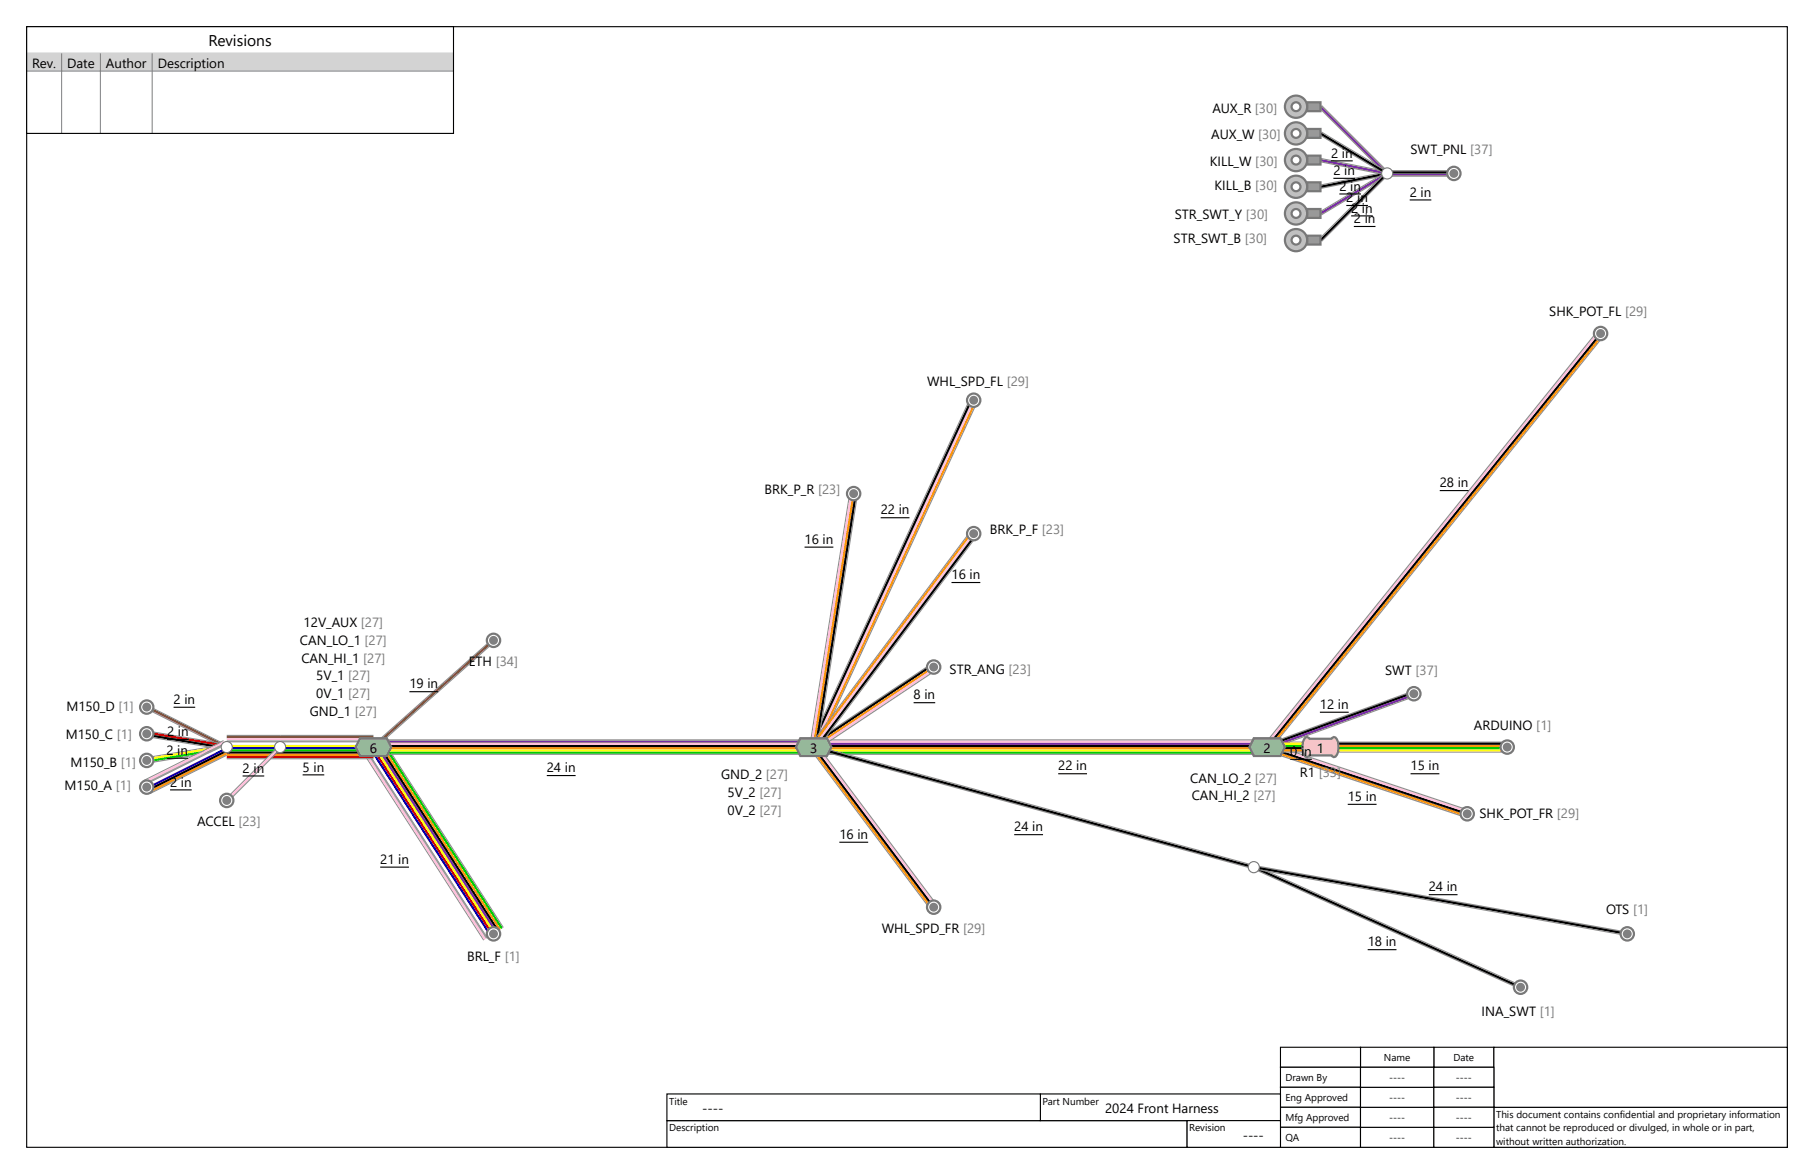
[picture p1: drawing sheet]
<svg xmlns="http://www.w3.org/2000/svg" width="432mm" height="279mm" viewBox="0 0 432 279" stroke-linecap="round" stroke-linejoin="round" font-family="sans-serif">
<path d="M6.3 6.3h419.1v266.7h-419.1z" fill="none" stroke="#000" stroke-width=".26"/>
<g fill="#fff" stroke="#000" stroke-width=".26">
<path d="M158.7 266.7h123.9v6.4h-123.9z" fill-rule="evenodd"/>
<path d="M341.3 249.2h14.3v4.8h-14.3z" fill-rule="evenodd"/>
<path d="M323.8 249.2h17.5v4.8h-17.5z" fill-rule="evenodd"/>
<path d="M304.8 249.2h19v4.8h-19z" fill-rule="evenodd"/>
<path d="M304.8 254h19v4.8h-19z" fill-rule="evenodd"/>
<path d="M304.8 258.8h19v4.7h-19z" fill-rule="evenodd"/>
<path d="M304.8 263.5h19v4.8h-19z" fill-rule="evenodd"/>
<path d="M304.8 268.3h19v4.8h-19z" fill-rule="evenodd"/>
<path d="M355.6 263.5h69.8v9.5h-69.8z" fill-rule="evenodd"/>
<path d="M247.6 260.3h57.2v6.4h-57.2z" fill-rule="evenodd"/>
<path d="M282.6 266.7h22.2v6.4h-22.2z" fill-rule="evenodd"/>
<path d="M158.8 260.3h88.8v6.4h-88.8z" fill-rule="evenodd"/>
<path d="M355.6 249.2h69.8v14.3h-69.8z" fill-rule="evenodd"/>
<path d="M323.8 268.3h17.5v4.8h-17.5z" fill-rule="evenodd"/>
<path d="M323.8 263.5h17.5v4.8h-17.5z" fill-rule="evenodd"/>
<path d="M323.8 258.8h17.5v4.7h-17.5z" fill-rule="evenodd"/>
<path d="M323.8 254h17.5v4.8h-17.5z" fill-rule="evenodd"/>
<path d="M341.3 254h14.3v4.8h-14.3z" fill-rule="evenodd"/>
<path d="M341.3 258.8h14.3v4.7h-14.3z" fill-rule="evenodd"/>
<path d="M341.3 268.3h14.3v4.8h-14.3z" fill-rule="evenodd"/>
<path d="M341.3 263.5h14.3v4.8h-14.3z" fill-rule="evenodd"/>
</g>
<path d="M6.3 6.4h101.6v25.4h-101.6z" fill-rule="evenodd" fill="#fff"/>
<path d="M6.3 12.7h101.6" fill="none" stroke="#708090" stroke-width=".24"/>
<path d="M6.3 12.7h101.6v4.2h-101.6z" fill-rule="evenodd" fill="#d3d3d3"/>
<path d="M6.3 16.9h101.6M14.7 12.7v19.1M23.9 12.7v19.1M36.2 12.7v19.1" fill="none" stroke="#708090" stroke-width=".24"/>
<path d="M6.3 6.4h101.6v25.4h-101.6z" fill="none" stroke="#000" stroke-width=".26"/>
<g fill="none" stroke="#8c8c8c" stroke-width=".26">
<path d="M314 25.7l15.9 15.9M314.1 32.1l15.9 9.5M314.2 38.5l15.9 3.2M314.4 37.7l15.9 3.2M314.5 31.4l15.9 9.5M314.6 25.1l15.9 15.9M329.9 41l-15.9 15.9M330 40.9l-15.9 9.6M330.1 40.9l-15.9 3.2M330.2 41.9h15.9M330.2 40.6h15.9M330.3 41.7l-15.9 3.1"/>
<path d="M330.4 41.6l-15.9 9.5M330.5 41.6l-15.9 15.8M380.3 78.8l-79.4 98.4M381.7 80l-79.4 98.4M230.9 94.9l-38.1 82.5M232.6 95.6l-38.1 82.6M202.3 117.3l-9.5 60.4M204.1 117.6l-9.5 60.3M231 126.4l-38.1 50.8M232.5 127.6l-38.1 50.8M117.2 152.1l-28.6 25.4M117.7 152.7l-28.5 25.4"/>
<path d="M221.7 158l-28.5 19M222.8 159.5l-28.6 19.1M34.7 168.6l19.1 9.6M34.8 175.3l19.1 3.2M35 174l19.1 3.1M35.1 167.9l19.1 9.5M53.2 176.3l-19 9.5M53.9 177.1l-19.1 3.2M54 175h34.9M54.1 178.5l-19.1 3.1M54.7 179.3l-19 9.6M66.4 177.5l-12.7 12.7"/>
<path d="M67 178.1l-12.7 12.7M86.6 179.3l28.5 44.5M88.9 179.5h212.7M88.9 176.1h212.7M91.2 176.3l28.6 44.4M192.9 178.4l28.6 38.1M193.6 178.2l104.7 28.6M193.8 177.4l104.8 28.6M194.4 177.2l28.6 38.1M301.3 178.7l47.7 15.9M301.6 176.6h57.2M301.6 179h57.2"/>
<path d="M301.9 176.9l47.6 15.9M336.3 164.5l-34.9 12.7M336.8 165.7l-35 12.7M54 180.6h34.9M298.3 206.7l63.5 28.6M298.4 206.8l88.9 15.8M298.5 206l88.9 15.9M298.6 206l63.5 28.6"/>
</g>
<path d="M380.6 79l-79.4 98.5M231.8 95.2l-38.1 82.6 38.1-50.8M202.7 117.4l-9.5 60.3M222.5 159.2l-28.5 19M53.4 176.6l-19.1 9.5M54 175.9h34.9M66.7 177.8l-12.7 12.7M86.9 179.1l28.6 44.4M88.9 177h104.8M193.7 176.5h107.9M194.1 177.5l28.6 38.1M301.8 177.3l47.6 15.9" fill="none" stroke="#ffc0db" stroke-width=".53"/>
<path d="M53.6 177.1l-19 9.5M54 176.5h34.9M87.3 178.8l28.6 44.5" fill="none" stroke="#999" stroke-width=".53"/>
<path d="M53.9 177.6l-19.1 9.5M54 177h34.9M87.8 178.5l28.6 44.5" fill="none" stroke="#fff" stroke-width=".53"/>
<path d="M54 178.1h34.9M54.1 178l-19.1 9.6M88.2 178.2l28.6 44.5" fill="none" stroke="#00f" stroke-width=".53"/>
<path d="M35 174.4l19 3.1M88.7 177.9l28.6 44.5M54 180.2h34.9" fill="none" stroke="#c00" stroke-width=".53"/>
<path d="M53.9 177.5l-19 3.2M54 177.5h34.9M88.9 178.6h212.7M89.1 177.7l28.6 44.4M301.6 177h12.7M314.3 178.6h44.5" fill="none" stroke="#ff0" stroke-width=".53"/>
<path d="M314.3 38.1l15.9 3.2M314.3 25.4l15.9 15.9M330.2 41.3l-15.9 9.5M330.2 41.5h15.9M88.9 176.5h104.8M89.6 177.4l28.5 44.4M193.7 177h107.9M336.6 165.3l-34.9 12.7" fill="none" stroke="#762ca7" stroke-width=".53"/>
<g fill="none" stroke="#000" stroke-width=".53">
<path d="M314.3 31.7l15.9 9.6M330.2 41.3l-15.9 3.1M330.2 41h15.9M330.2 41.3l-15.9 15.8M381 79.4l-79.4 98.4 47.6 15.9M231.3 95l-38.1 82.6M203.7 117.6l-9.5 60.3M232.2 127.3l-38.1 50.8M222 158.3l-28.6 19.1M34.9 174.9l19 3.2M54 179.1h34.9M54.3 178.5l-19 9.5"/>
<path d="M88.9 177.5h212.7M90 177.1l28.6 44.4M301.6 178.1h12.7M314.3 177h44.5M336.5 164.9l-35 12.7M298.4 206.4l-104.7-28.6 28.5 38.1M298.4 206.4l63.5 28.5M298.4 206.4l88.9 15.8"/>
</g>
<path d="M381.4 79.7l-79.4 98.4M232.3 95.5l-38.1 82.5M203.2 117.5l-9.5 60.3 28.5-19.1M231.4 126.7l-38.1 50.8M54 179.7h34.9M54.6 179l-19.1 9.5M88.9 178.1h212.7M90.5 176.8l28.5 44.4M193.3 178.1l28.5 38.1M301.5 178.3l47.6 15.9M301.6 178.6h12.7M314.3 177.5h44.5" fill="none" stroke="#fb940b" stroke-width=".53"/>
<path d="M54 178.6h34.9M54 178.1l-19 3.1M88.9 179.1h212.7M90.9 176.5l28.6 44.5M301.6 177.5h12.7M314.3 178.1h44.5" fill="none" stroke="#0c0" stroke-width=".53"/>
<path d="M117.5 152.4l-28.6 25.4M34.9 168.3l19.1 9.5M54 175.4h34.9" fill="none" stroke="#885418" stroke-width=".53"/>
<path d="M85.7 175.7h6.4l1 2.1-1 2.1h-6.4l-1-2.1z" fill-rule="evenodd" fill="#8fba8f" stroke="#787878" stroke-width=".53"/>
<circle cx="54" cy="177.8" r="1.32" fill="#fff" stroke="#787878" stroke-width=".26"/>
<g fill="#8fba8f" stroke="#787878" stroke-width=".53">
<path d="M190.5 175.7h6.3l1.1 2.1-1.1 2.1h-6.3l-1.1-2.1z" fill-rule="evenodd"/>
<path d="M298.4 175.7h6.4l1.1 2.1-1.1 2.1h-6.4l-1-2.1z" fill-rule="evenodd"/>
</g>
<g fill="#fff" stroke="#787878" stroke-width=".26">
<circle cx="298.4" cy="206.4" r="1.32"/>
<circle cx="66.7" cy="177.8" r="1.32"/>
</g>
<path d="M310.5 175.8l.6-.4 .6 .4h5.3l.5-.4a2.5 2.5 0 0 1 1.1 3 1.99 1.99 0 0 1-1.1 1.8l-.5-.4h-5.3l-.6 .4a2.5 2.5 0 0 1-1-3z" fill-rule="evenodd" fill="#f5deb3" stroke="#787878" stroke-width=".53"/>
<circle cx="330.2" cy="41.3" r="1.32" fill="#fff" stroke="#787878" stroke-width=".26"/>
<path d="M311.1 43.4h3.2v2.1h-3.2z" fill-rule="evenodd" fill="#999" stroke="#787878" stroke-width=".53"/>
<circle cx="308.5" cy="44.4" r="2.65" fill="#c0c0c0" stroke="#787878" stroke-width=".53"/>
<circle cx="308.5" cy="44.4" r="1.06" fill="#fff" stroke="#787878" stroke-width=".53"/>
<path d="M311.1 37h3.2v2.2h-3.2z" fill-rule="evenodd" fill="#999" stroke="#787878" stroke-width=".53"/>
<circle cx="308.5" cy="38.1" r="2.65" fill="#c0c0c0" stroke="#787878" stroke-width=".53"/>
<circle cx="308.5" cy="38.1" r="1.06" fill="#fff" stroke="#787878" stroke-width=".53"/>
<path d="M311.1 49.7h3.2v2.2h-3.2z" fill-rule="evenodd" fill="#999" stroke="#787878" stroke-width=".53"/>
<circle cx="308.5" cy="50.8" r="2.65" fill="#c0c0c0" stroke="#787878" stroke-width=".53"/>
<circle cx="308.5" cy="50.8" r="1.06" fill="#fff" stroke="#787878" stroke-width=".53"/>
<path d="M311.1 56.1h3.2v2.1h-3.2z" fill-rule="evenodd" fill="#999" stroke="#787878" stroke-width=".53"/>
<circle cx="308.5" cy="57.1" r="2.65" fill="#c0c0c0" stroke="#787878" stroke-width=".53"/>
<circle cx="308.5" cy="57.1" r="1.06" fill="#fff" stroke="#787878" stroke-width=".53"/>
<path d="M311.1 30.7h3.2v2.1h-3.2z" fill-rule="evenodd" fill="#999" stroke="#787878" stroke-width=".53"/>
<circle cx="308.5" cy="31.7" r="2.65" fill="#c0c0c0" stroke="#787878" stroke-width=".53"/>
<circle cx="308.5" cy="31.7" r="1.06" fill="#fff" stroke="#787878" stroke-width=".53"/>
<path d="M311.1 24.3h3.2v2.2h-3.2z" fill-rule="evenodd" fill="#999" stroke="#787878" stroke-width=".53"/>
<circle cx="308.5" cy="25.4" r="2.65" fill="#c0c0c0" stroke="#787878" stroke-width=".53"/>
<g fill="#fff" stroke="#787878" stroke-width=".53">
<circle cx="308.5" cy="25.4" r="1.06"/>
<circle cx="34.9" cy="168.3" r="1.59"/>
</g>
<circle cx="34.9" cy="168.3" r="1.06" fill="#808080"/>
<circle cx="34.9" cy="181" r="1.59" fill="#fff" stroke="#787878" stroke-width=".53"/>
<circle cx="34.9" cy="181" r="1.06" fill="#808080"/>
<circle cx="34.9" cy="174.6" r="1.59" fill="#fff" stroke="#787878" stroke-width=".53"/>
<circle cx="34.9" cy="174.6" r="1.06" fill="#808080"/>
<circle cx="34.9" cy="187.3" r="1.59" fill="#fff" stroke="#787878" stroke-width=".53"/>
<circle cx="34.9" cy="187.3" r="1.06" fill="#808080"/>
<circle cx="117.5" cy="222.3" r="1.59" fill="#fff" stroke="#787878" stroke-width=".53"/>
<circle cx="117.5" cy="222.3" r="1.06" fill="#808080"/>
<circle cx="222.3" cy="158.8" r="1.59" fill="#fff" stroke="#787878" stroke-width=".53"/>
<circle cx="222.2" cy="158.8" r="1.06" fill="#808080"/>
<circle cx="231.8" cy="127" r="1.59" fill="#fff" stroke="#787878" stroke-width=".53"/>
<circle cx="231.8" cy="127" r="1.06" fill="#808080"/>
<circle cx="203.2" cy="117.5" r="1.59" fill="#fff" stroke="#787878" stroke-width=".53"/>
<circle cx="203.2" cy="117.5" r="1.06" fill="#808080"/>
<circle cx="387.4" cy="222.3" r="1.59" fill="#fff" stroke="#787878" stroke-width=".53"/>
<circle cx="387.3" cy="222.3" r="1.06" fill="#808080"/>
<circle cx="358.8" cy="177.8" r="1.59" fill="#fff" stroke="#787878" stroke-width=".53"/>
<circle cx="358.8" cy="177.8" r="1.06" fill="#808080"/>
<circle cx="54" cy="190.5" r="1.59" fill="#fff" stroke="#787878" stroke-width=".53"/>
<circle cx="54" cy="190.5" r="1.06" fill="#808080"/>
<circle cx="362" cy="235" r="1.59" fill="#fff" stroke="#787878" stroke-width=".53"/>
<circle cx="361.9" cy="235" r="1.06" fill="#808080"/>
<circle cx="231.8" cy="95.3" r="1.59" fill="#fff" stroke="#787878" stroke-width=".53"/>
<circle cx="231.8" cy="95.3" r="1.06" fill="#808080"/>
<circle cx="222.3" cy="215.9" r="1.59" fill="#fff" stroke="#787878" stroke-width=".53"/>
<circle cx="222.2" cy="215.9" r="1.06" fill="#808080"/>
<circle cx="117.5" cy="152.4" r="1.59" fill="#fff" stroke="#787878" stroke-width=".53"/>
<circle cx="117.5" cy="152.4" r="1.06" fill="#808080"/>
<circle cx="381" cy="79.4" r="1.59" fill="#fff" stroke="#787878" stroke-width=".53"/>
<circle cx="381" cy="79.4" r="1.06" fill="#808080"/>
<circle cx="349.3" cy="193.7" r="1.59" fill="#fff" stroke="#787878" stroke-width=".53"/>
<circle cx="349.2" cy="193.7" r="1.06" fill="#808080"/>
<circle cx="336.6" cy="165.1" r="1.59" fill="#fff" stroke="#787878" stroke-width=".53"/>
<circle cx="336.5" cy="165.1" r="1.06" fill="#808080"/>
<circle cx="346.1" cy="41.3" r="1.59" fill="#fff" stroke="#787878" stroke-width=".53"/>
<circle cx="346.1" cy="41.3" r="1.06" fill="#808080"/>
<g fill="none" stroke="#000" stroke-width=".26">
<path d="M316.9 38.3h5.1M317.4 42.4h5.1M318.8 46.2h5.2M320.5 48.9h5.1M321.6 51.4h5.2M322.3 53.9h5.1M335.6 47.6h5.1M342.7 116.8h6.9M191.5 130.2h6.9M209.6 123.2h6.9M226.5 138.6h6.9M39.8 176h5.1"/>
<path d="M41.3 168.3h5.2M97.5 164.6h6.8M217.5 167.2h5.1M314.2 169.5h6.8M39.6 180.5h5.2M40.5 188h5.1M57.8 184.7h5.1M72 184.4h5.2M130.2 184.6h6.8M241.4 198.6h6.9M251.9 184.1h6.9M307.1 180.7h5.2"/>
<path d="M320.8 191.4h6.9M335.8 184.1h6.8M90.5 206.4h6.9M199.8 200.4h6.9M340.1 212.9h6.9M325.6 226h6.8"/>
</g>
<text font-size="3.7" x="49.6" y="11.1">Revisions</text>
<g font-size="3.2">
<text x="7.7" y="16.1">Rev.</text>
<text x="16" y="16.1">Date</text>
<text x="25.2" y="16.1">Author</text>
<text x="37.5" y="16.1">Description</text>
<text x="288.6" y="27">AUX_R [30]</text>
<text x="288.3" y="33.1">AUX_W [30]</text>
<text x="288" y="39.4">KILL_W [30]</text>
<text x="316.9" y="37.5">2 in</text>
<text x="317.4" y="41.6">2 in</text>
<text x="335.8" y="36.8">SWT_PNL [37]</text>
<text x="289.1" y="45.2">KILL_B [30]</text>
<text x="318.8" y="45.4">2 in</text>
<text x="335.6" y="46.8">2 in</text>
<text x="279.7" y="52.1">STR_SWT_Y [30]</text>
<text x="320.5" y="48.1">2 in</text>
<text x="321.6" y="50.6">2 in</text>
<text x="322.3" y="53.1">2 in</text>
<text x="279.4" y="57.9">STR_SWT_B [30]</text>
<text x="368.8" y="75.1">SHK_POT_FL [29]</text>
<text x="220.7" y="91.8">WHL_SPD_FL [29]</text>
<text x="182" y="117.5">BRK_P_R [23]</text>
<text x="342.7" y="116">28 in</text>
<text x="209.6" y="122.4">22 in</text>
<text x="191.5" y="129.4">16 in</text>
<text x="235.6" y="127">BRK_P_F [23]</text>
<text x="226.5" y="137.8">16 in</text>
<text x="72.3" y="149.2">12V_AUX [27]</text>
<text x="71.4" y="153.5">CAN_LO_1 [27]</text>
<text x="71.7" y="157.7">CAN_HI_1 [27]</text>
<text x="75.3" y="161.9">5V_1 [27]</text>
<text x="111.6" y="158.5">ETH [34]</text>
<text x="226.1" y="160.3">STR_ANG [23]</text>
<text x="329.7" y="160.6">SWT [37]</text>
<text x="41.3" y="167.5">2 in</text>
<text x="75.3" y="166.2">0V_1 [27]</text>
<text x="97.5" y="163.8">19 in</text>
<text x="217.5" y="166.4">8 in</text>
<text x="15.8" y="169.3">M150_D [1]</text>
<text x="73.7" y="170.4">GND_1 [27]</text>
<text x="314.2" y="168.7">12 in</text>
<text x="350.9" y="173.8">ARDUINO [1]</text>
<text x="15.7" y="175.9">M150_C [1]</text>
<text x="39.6" y="179.7">2 in</text>
<text x="39.8" y="175.2">2 in</text>
<text x="88" y="179.1">6</text>
<text x="192.8" y="179.1">3</text>
<text x="300.8" y="179.1">2</text>
<text x="307.1" y="179.9">0 in</text>
<text x="313.5" y="179.1">1</text>
<text x="16.8" y="182.6">M150_B [1]</text>
<text x="57.8" y="183.9">2 in</text>
<text x="72" y="183.6">5 in</text>
<text x="130.2" y="183.8">24 in</text>
<text x="171.6" y="185.5">GND_2 [27]</text>
<text x="251.9" y="183.3">22 in</text>
<text x="309.4" y="184.9">R1 [33]</text>
<text x="335.8" y="183.3">15 in</text>
<text x="15.4" y="188.1">M150_A [1]</text>
<text x="40.5" y="187.2">2 in</text>
<text x="173.2" y="189.7">5V_2 [27]</text>
<text x="283.3" y="186.3">CAN_LO_2 [27]</text>
<text x="283.7" y="190.5">CAN_HI_2 [27]</text>
<text x="320.8" y="190.6">15 in</text>
<text x="46.9" y="196.6">ACCEL [23]</text>
<text x="173.2" y="193.9">0V_2 [27]</text>
<text x="241.4" y="197.8">24 in</text>
<text x="352.2" y="194.7">SHK_POT_FR [29]</text>
<text x="199.8" y="199.6">16 in</text>
<text x="90.5" y="205.6">21 in</text>
<text x="340.1" y="212.1">24 in</text>
<text x="209.9" y="222">WHL_SPD_FR [29]</text>
<text x="382.3" y="217.5">OTS [1]</text>
<text x="325.6" y="225.2">18 in</text>
<text x="111.2" y="228.6">BRL_F [1]</text>
<text x="352.7" y="241.8">INA_SWT [1]</text>
<text x="167.2" y="264.8">----</text>
<text x="263.1" y="264.8">2024 Front Harness</text>
<text x="295.8" y="271.2">----</text>
</g>
<g font-size="2.4">
<text x="306" y="257.4">Drawn By</text>
<text x="329.4" y="252.6">Name</text>
<text x="330.7" y="257.4">----</text>
<text x="346" y="252.6">Date</text>
<text x="346.6" y="257.4">----</text>
<text x="159.3" y="262.9">Title</text>
<text x="248.2" y="262.9">Part Number</text>
<text x="306" y="262.1">Eng Approved</text>
<text x="330.7" y="262.1">----</text>
<text x="346.6" y="262.1">----</text>
<text x="159.3" y="269.3">Description</text>
<text x="283.1" y="269.3">Revision</text>
<text x="306" y="266.9">Mfg Approved</text>
<text x="330.7" y="266.9">----</text>
<text x="346.6" y="266.9">----</text>
<text x="356.1" y="266.1">This document contains confidential and proprietary information</text>
<text x="356.1" y="269.3">that cannot be reproduced or divulged, in whole or in part,</text>
<text x="306" y="271.7">QA</text>
<text x="330.7" y="271.7">----</text>
<text x="346.6" y="271.7">----</text>
<text x="356.1" y="272.4">without written authorization.</text>
</g>
</svg>
